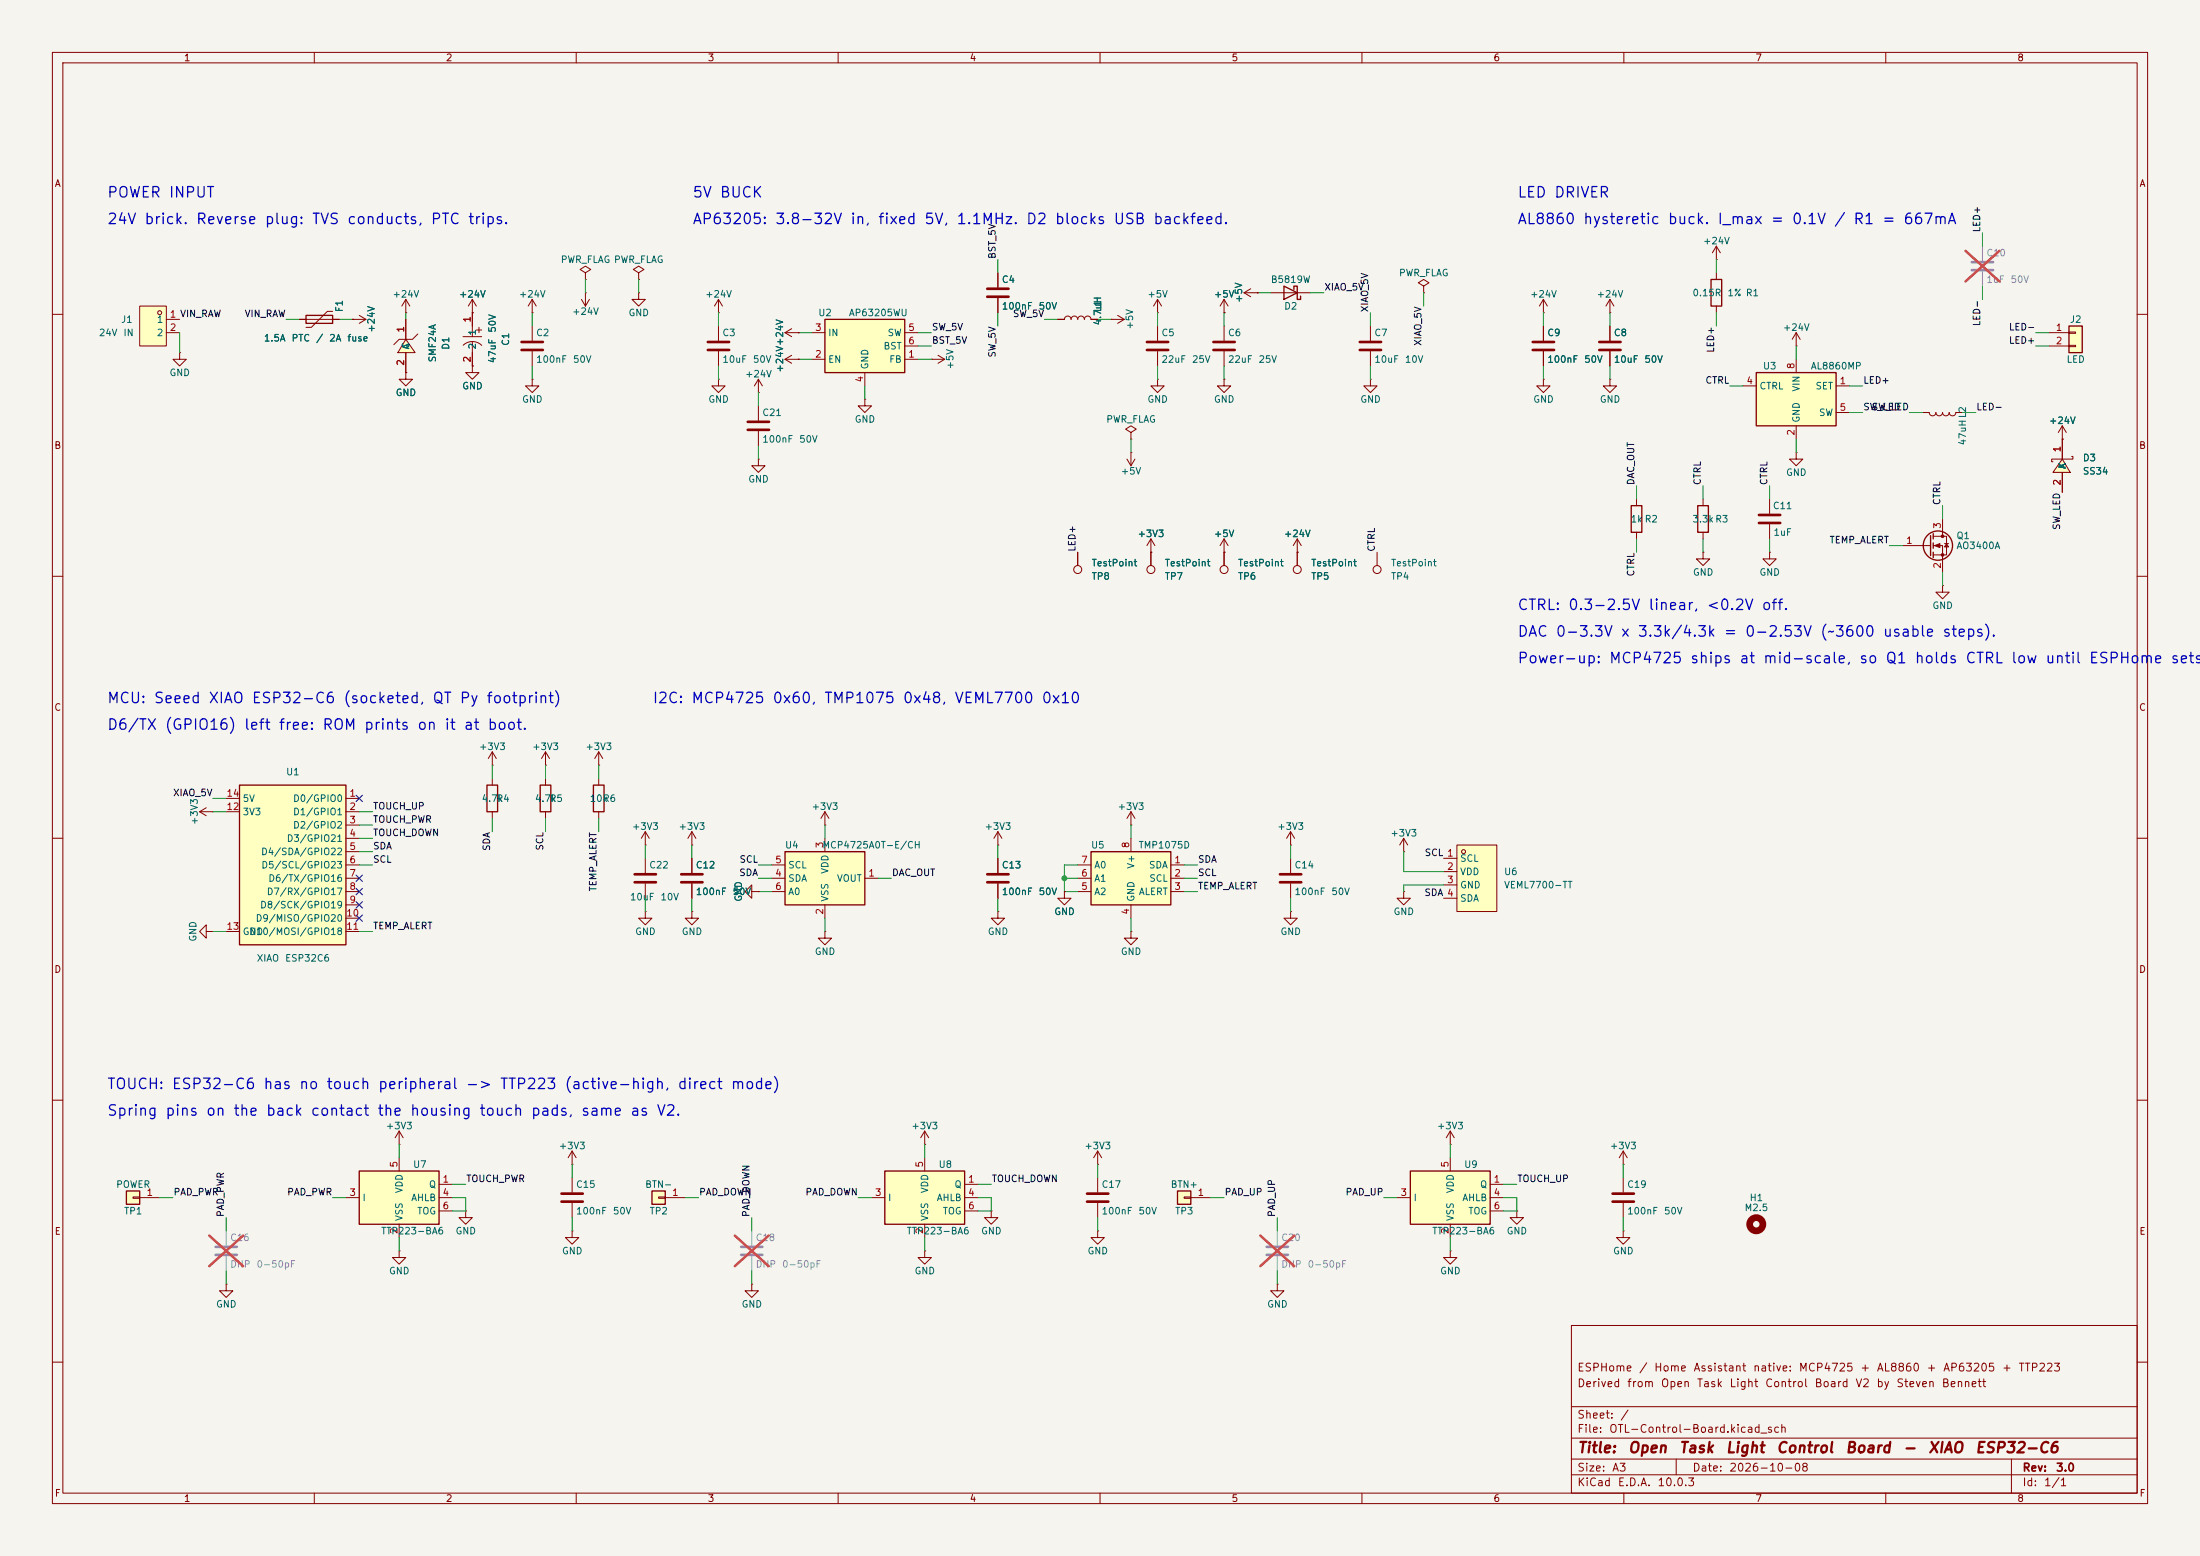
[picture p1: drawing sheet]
<svg xmlns="http://www.w3.org/2000/svg" width="420mm" height="297mm" viewBox="0 0 420 297" stroke-linecap="round" stroke-linejoin="round" font-family="sans-serif">
<path d="M0 0h420v297h-420z" fill="#f5f4ef" stroke="#f5f4ef" stroke-width=".19"/>
<g fill="none" stroke="#840000" stroke-width=".19">
<path d="M10 10h400v277h-400zM12 12h396v273h-396zM60 10v2M110 10v2M160 10v2M210 10v2M260 10v2M310 10v2M360 10v2M190.5 52.1v2.8M190.5 56.9v2.8M221 59.7h.1"/>
<path d="M221 57.2l-.8 1.2M221 57.2l.7 1.2M221 57.2v2.5M10 60h2M90.2 69.9v1.2h1.2l-1.2 1.3-1.3-1.3h1.3M90.2 69.9h.1M212.1 61h.1M212.1 61h2.5M213.4 60.2l1.2 .8M214.6 61l-1.2 .7M408 60h2M10 110h2"/>
<path d="M370.8 111.8v1.2h1.3l-1.3 1.3-1.2-1.3h1.2M370.8 111.8h.1M408 110h2M10 160h2M132.1 158.8l-.8 1.2M132.1 158.8l.7 1.2M132.1 158.8v2.5M408 160h2M132.1 161.3h.1M10 210h2M408 210h2M300 253h108v32h-108z"/>
<path d="M10 260h2M300 278.5h108M300 274.5h108M300 268.5h108M320 278.5v3M384 278.5v6.5M408 260h2M60 285v2M110 285v2M160 285v2M210 285v2M260 285v2"/>
<path d="M300 281.5h108M310 285v2M360 285v2"/>
</g>
<path d="M188.5 55.1h4M188.5 56.6h4" fill="none" stroke="#840000" stroke-width=".51"/>
<path d="M157.5 61h15.2v10.1h-15.2z" fill="#ffffc2"/>
<g fill="none" stroke="#840000" stroke-width=".25">
<path d="M157.5 61h15.2v10.1h-15.2zM368.6 102.2v3.8M369.1 101.9v1M369.1 103.6v1M369.1 105.4v1"/>
<circle cx="370" cy="104.1" r="2.79"/>
</g>
<g fill="none" stroke="#840000" stroke-width=".19">
<path d="M144.8 74.9h.1M144.8 72.4l-.8 1.3M144.8 72.4l.7 1.3M144.8 72.4v2.5M149.9 68.6h2.5M149.9 63.5h2.5M149.9 68.6l1.2 .7M149.9 63.5l1.2 .8M151.1 67.8l-1.2 .8M151.1 62.7l-1.2 .8M152.4 68.6h.1M152.4 63.5h.1"/>
<path d="M154.9 68.6h2.6M154.9 63.5h2.6M165.1 71.1v2.6M172.7 68.6h2.6M172.7 63.5h2.6M172.7 66h2.6M177.8 68.6h.1M177.8 68.6h2.5M179.1 67.8l1.2 .8M180.3 68.6l-1.2 .7M221 72.4v1.3h1.2l-1.2 1.2-1.3-1.2h1.3M221 72.4h.1"/>
<path d="M221 62.2v2.8M221 67.1v2.8M342.9 86.4v1.2h1.3l-1.3 1.3-1.3-1.3h1.3M342.9 86.4h.1M370.8 99.1v3.3M363.2 104.1h5.4M369.1 102.4h2.5v3.5h-2.5M369.1 104.1h1.7v5.1M371.2 103.8h.8M371.6 103.8l.4 .6h-.8z"/>
</g>
<path d="M218.9 65.3h4.1M218.9 66.8h4.1" fill="none" stroke="#840000" stroke-width=".51"/>
<g fill="#840000" stroke="#840000" stroke-width=".19">
<path d="M369.3 104.1l1-.3v.7z"/>
<circle cx="370.8" cy="102.4" r=".25"/>
<circle cx="370.8" cy="105.9" r=".25"/>
</g>
<path d="M393.7 87.6l1.5 2.6h-3.3z" fill="#ffffc2"/>
<path d="M393.7 87.6h-2v.5h.2M393.7 87.6l1.5 2.6h-3.3zM393.7 83.8v3.8M393.7 90.2v3.8M395.5 87.1h.2v.5h-2M88.9 231.1v1.3h1.3l-1.3 1.3-1.3-1.3h1.3M88.9 231.1h.1M109.2 234.9v1.3h1.3l-1.3 1.3-1.3-1.3h1.3M109.2 234.9h.1M143.5 245.1v1.3h1.3l-1.3 1.2-1.3-1.2h1.3M143.5 245.1h.1" fill="none" stroke="#840000" stroke-width=".19"/>
<path d="M68.6 223.5h15.2v10.2h-15.2z" fill="#ffffc2"/>
<path d="M311.4 96.5h2v5.1h-2zM324.1 96.5h2v5.1h-2zM68.6 223.5h15.2v10.2h-15.2z" fill="none" stroke="#840000" stroke-width=".25"/>
<g fill="none" stroke="#840000" stroke-width=".19">
<path d="M137.2 72.4v1.3h1.2l-1.2 1.2-1.3-1.2h1.3M137.2 72.4h.1M137.2 62.2v2.8M137.2 67.1v2.8M312.4 95.3v1.2M325.1 95.3v1.2M337.8 95.3v2.7M312.4 101.6v1.3M325.1 105.4v1.3h1.3l-1.3 1.3-1.3-1.3h1.3M325.1 105.4h.1M325.1 101.6v1.3M337.8 105.4v1.3h1.3l-1.3 1.3-1.3-1.3h1.3"/>
<path d="M337.8 105.4h.1M337.8 100.1v2.8M66 228.6h2.6M76.2 238.8v1.2h1.3l-1.3 1.3-1.3-1.3h1.3M76.2 238.8h.1M76.2 221v2.5M76.2 233.7v2.5M83.8 226.1h2.6M83.8 228.6h2.6M83.8 231.1h2.6"/>
</g>
<path d="M135.1 65.3h4.1M135.1 66.8h4.1M335.8 98.3h4.1M335.8 99.8h4.1" fill="none" stroke="#840000" stroke-width=".51"/>
<path d="M41.1 238h4.1M41.1 239.5h4.1" fill="none" stroke="#9c9b98" stroke-width=".51"/>
<path d="M43.2 234.9v2.8M43.2 239.8v2.8" fill="none" stroke="#9c9b98" stroke-width=".19"/>
<path d="M39.9 235.8l6.5 5.9M46.4 235.8l-6.5 5.9" fill="none" stroke="#e12e31" stroke-width=".46"/>
<path d="M24.1 227.3h2.6v2.6h-2.6z" fill="#ffffc2"/>
<path d="M24.1 227.3h2.6v2.6h-2.6z" fill="none" stroke="#840000" stroke-width=".25"/>
<g fill="none" stroke="#840000" stroke-width=".19">
<path d="M137.2 59.7h.1M137.2 57.2l-.8 1.2M137.2 57.2l.7 1.2M137.2 57.2v2.5M215.9 177.8v1.3h1.3l-1.3 1.2-1.3-1.2h1.3M215.9 177.8h.1M76.2 218.4h.1M76.2 215.9l-.8 1.3M76.2 215.9l.8 1.3M76.2 215.9v2.5M109.2 219.7l-.7 1.3M109.2 219.7l.8 1.3"/>
<path d="M109.2 219.7v2.5M25.4 228.5h1.3v.2h-1.3zM26.7 228.6h3.8M109.2 222.2h.1M43.2 245.1v1.3h1.2l-1.2 1.2-1.3-1.2h1.3M43.2 245.1h.1"/>
</g>
<path d="M124.5 227.3h2.5v2.6h-2.5z" fill="#ffffc2"/>
<path d="M124.5 227.3h2.5v2.6h-2.5z" fill="none" stroke="#840000" stroke-width=".25"/>
<path d="M246.4 174v1.3h1.2l-1.2 1.2-1.3-1.2h1.3M246.4 174h.1M268 170.2v1.3h1.2l-1.2 1.2-1.3-1.2h1.3M268 170.2h.1M125.7 228.5h1.3v.2h-1.3zM127 228.6h3.8" fill="none" stroke="#840000" stroke-width=".19"/>
<path d="M278.1 161.3h7.6v12.7h-7.6z" fill="#ffffc2"/>
<g fill="none" stroke="#840000" stroke-width=".19">
<path d="M201.9 61h1.3a.64 .64 0 0 1 .6-.7 .64 .64 0 0 1 .7 .7 .64 .64 0 0 1 .6-.7 .64 .64 0 0 1 .6 .7 .64 .64 0 0 1 .7-.7 .64 .64 0 0 1 .6 .7 .64 .64 0 0 1 .6-.7 .64 .64 0 0 1 .7 .7h1.2M275.6 163.8h2.5M275.6 166.4h2.5M275.6 168.9h2.5M275.6 171.5h2.5M278.1 161.3h7.6v12.7h-7.6zM209.5 219.7l-.7 1.3M209.5 219.7l.8 1.3M209.5 219.7v2.5M109.2 224.8v2.8M109.2 229.6v2.8M209.5 222.2h.1"/>
<path d="M209.5 224.8v2.8M209.5 229.6v2.8M276.9 238.8v1.2h1.2l-1.2 1.3-1.3-1.3h1.3M276.9 238.8h.1M243.8 245.1v1.3h1.3l-1.3 1.2-1.2-1.2h1.2M243.8 245.1h.1"/>
<circle cx="279.4" cy="162.6" r=".38"/>
</g>
<path d="M107.2 227.8h4.1M107.2 229.4h4.1M207.5 227.8h4.1M207.5 229.4h4.1" fill="none" stroke="#840000" stroke-width=".51"/>
<path d="M241.8 238h4.1M241.8 239.5h4.1" fill="none" stroke="#9c9b98" stroke-width=".51"/>
<path d="M243.8 234.9v2.8M243.8 239.8v2.8" fill="none" stroke="#9c9b98" stroke-width=".19"/>
<path d="M240.6 235.8l6.5 5.9M247.1 235.8l-6.5 5.9" fill="none" stroke="#e12e31" stroke-width=".46"/>
<path d="M224.8 227.3h2.5v2.6h-2.5z" fill="#ffffc2"/>
<path d="M224.8 227.3h2.5v2.6h-2.5z" fill="none" stroke="#840000" stroke-width=".25"/>
<path d="M209.5 234.9v1.3h1.3l-1.3 1.3-1.2-1.3h1.2M209.5 234.9h.1M226.1 228.5h1.2v.2h-1.2zM227.3 228.6h3.8" fill="none" stroke="#840000" stroke-width=".19"/>
<path d="M168.9 223.5h15.2v10.2h-15.2z" fill="#ffffc2"/>
<path d="M168.9 223.5h15.2v10.2h-15.2z" fill="none" stroke="#840000" stroke-width=".25"/>
<path d="M166.4 228.6h2.5M176.5 221v2.5M176.5 233.7v2.5M184.1 226.1h2.6M184.1 228.6h2.6M184.1 231.1h2.6" fill="none" stroke="#840000" stroke-width=".19"/>
<path d="M269.2 223.5h15.3v10.2h-15.3z" fill="#ffffc2"/>
<path d="M269.2 223.5h15.3v10.2h-15.3z" fill="none" stroke="#840000" stroke-width=".25"/>
<g fill="none" stroke="#840000" stroke-width=".19">
<path d="M39.4 177.8v-1.3l-1.3 1.3 1.3 1.3v-1.3h1.2M40.6 177.8h.1M123.2 174v1.3h1.3l-1.3 1.2-1.3-1.2h1.3M123.2 174h.1M123.2 163.8v2.8M123.2 168.7v2.8M190.5 174v1.3h1.3l-1.3 1.2-1.3-1.2h1.3M190.5 174h.1M190.5 163.8v2.8M190.5 168.7v2.8M203.2 170.2v1.3h1.3l-1.3 1.2-1.3-1.2h1.3M203.2 170.2h.1"/>
<path d="M176.5 218.4h.1M176.5 215.9l-.7 1.3M176.5 215.9l.8 1.3M176.5 215.9v2.5M276.9 218.4h.1M276.9 215.9v2.5M276.9 215.9l-.8 1.3M276.9 215.9l.7 1.3M176.5 238.8v1.2h1.3l-1.3 1.3-1.2-1.3h1.2M176.5 238.8h.1M266.7 228.6h2.5M276.9 221v2.5"/>
<path d="M276.9 233.7v2.5M284.5 226.1h2.5M284.5 228.6h2.5M284.5 231.1h2.5M289.6 231.1v1.3h1.2l-1.2 1.3-1.3-1.3h1.3M289.6 231.1h.1"/>
</g>
<path d="M141.5 238h4M141.5 239.5h4" fill="none" stroke="#9c9b98" stroke-width=".51"/>
<path d="M143.5 234.9v2.8M143.5 239.8v2.8" fill="none" stroke="#9c9b98" stroke-width=".19"/>
<path d="M140.3 235.8l6.4 5.9M146.7 235.8l-6.4 5.9" fill="none" stroke="#e12e31" stroke-width=".46"/>
<path d="M121.2 166.9h4M121.2 168.4h4M188.5 166.9h4M188.5 168.4h4" fill="none" stroke="#840000" stroke-width=".51"/>
<path d="M77.5 64.8l1.7 2.5h-3.3z" fill="#ffffc2"/>
<g fill="none" stroke="#840000" stroke-width=".19">
<path d="M90.2 59.7v4.6M271.8 54.6l1-.6-1-.7-1 .7 1 .6v1.3M271.8 55.9h.1M294.6 59.7h.1M294.6 57.2l-.7 1.2M294.6 57.2l.8 1.2M294.6 57.2v2.5M307.3 59.7h.1M307.3 57.2l-.7 1.2M307.3 57.2l.8 1.2M307.3 57.2v2.5M327.7 49.5h.1"/>
<path d="M327.7 47l-.8 1.3M327.7 47l.7 1.3M327.7 47v2.5M327.7 52.1v1.2M327.7 58.4v1.3M77.5 64.8l1.7 2.5h-3.3zM77.5 71.1v1.3h1.2l-1.2 1.3-1.3-1.3h1.3M77.5 71.1h.1M77.5 61v3.8M77.5 67.3v3.8M79.8 63.7l-1.1 1.1h-2.5l-1 1M88.4 64.3h3.6"/>
<path d="M88.4 65.9a2.54 2.54 0 0 1 3.6 0M90.2 65.3v4.6M90.9 63h1.1M91.4 62.5v1M294.6 72.4v1.3h1.3l-1.3 1.2-1.2-1.2h1.2M294.6 72.4h.1M294.6 62.2v2.8M294.6 67.1v2.8M307.3 72.4v1.3h1.3l-1.3 1.2-1.2-1.2h1.2M307.3 72.4h.1M215.1 87.6l.8 1.3M215.9 82.6l1-.7-1-.6-1 .6 1 .7v1.2"/>
<path d="M215.9 83.8h.1M215.9 86.4h.1M215.9 86.4v2.5M216.7 87.6l-.8 1.3M205.7 105.4v2.6M219.7 105.4h.1M219.7 102.9l.8 1.2M219.7 102.9l-.8 1.2M219.7 102.9v5.1M157.5 177.8v1.3h1.2l-1.2 1.2-1.3-1.2h1.3M157.5 177.8h.1M309.9 219.7l-.8 1.3"/>
<path d="M309.9 219.7l.7 1.3M309.9 219.7v2.5M189.2 231.1v1.3h1.3l-1.3 1.3-1.2-1.3h1.2M189.2 231.1h.1M309.9 234.9v1.3h1.2l-1.2 1.3-1.3-1.3h1.3M309.9 234.9h.1M309.9 222.2h.1M309.9 224.8v2.8M309.9 229.6v2.8"/>
<circle cx="205.7" cy="108.7" r=".76"/>
<circle cx="219.7" cy="108.7" r=".76"/>
</g>
<circle cx="335.3" cy="233.7" r="1.27" fill="none" stroke="#840000" stroke-width="1.3"/>
<path d="M292.6 65.3h4.1M292.6 66.8h4.1M307.8 227.8h4.1M307.8 229.4h4.1" fill="none" stroke="#840000" stroke-width=".51"/>
<path d="M326.6 53.3h2.1v5.1h-2.1z" fill="none" stroke="#840000" stroke-width=".25"/>
<path d="M45.7 149.9h20.3v30.4h-20.3z" fill="#ffffc2"/>
<path d="M45.7 149.9h20.3v30.4h-20.3z" fill="none" stroke="#840000" stroke-width=".25"/>
<g fill="none" stroke="#840000" stroke-width=".19">
<path d="M144.8 77.5v2.8M165.1 76.2v1.3h1.3l-1.3 1.2-1.3-1.2h1.3M165.1 76.2h.1M144.8 82.3v2.8M38.1 154.9h2.5M38.1 154.9l1.3 .8M39.4 154.2l-1.3 .7M40.6 154.9h.1M43.2 152.4h2.5M43.2 154.9h2.5M66 152.4h2.6M66 154.9h2.6"/>
<path d="M66 157.5h2.6M43.2 177.8h2.5M66 160h2.6M66 162.6h2.6M66 165.1h2.6M66 167.6h2.6M66 170.2h2.6M66 172.7h2.6M66 175.3h2.6M66 177.8h2.6"/>
</g>
<path d="M142.7 80.5h4.1M142.7 82h4.1" fill="none" stroke="#840000" stroke-width=".51"/>
<path d="M335.3 71.1h15.2v10.2h-15.2z" fill="#ffffc2"/>
<path d="M335.3 71.1h15.2v10.2h-15.2z" fill="none" stroke="#840000" stroke-width=".25"/>
<g fill="none" stroke="#840000" stroke-width=".19">
<path d="M34.3 67.3v1.3h1.3l-1.3 1.3-1.3-1.3h1.3M34.3 67.3h.1M332.7 73.7h2.6M342.9 66h.1M342.9 63.5v2.5M342.9 68.6v2.5M342.9 63.5l-.8 1.3M342.9 63.5l.8 1.3M350.5 73.7h2.6M350.5 78.7h2.6M144.8 87.6v1.3h1.2l-1.2 1.3-1.3-1.3h1.3M144.8 87.6h.1"/>
<path d="M342.9 81.3v2.5"/>
</g>
<path d="M26.7 58.4h5v7.6h-5z" fill="#ffffc2"/>
<g fill="none" stroke="#840000" stroke-width=".19">
<path d="M26.7 58.4h5v7.6h-5zM63.5 59.4h-1l-3.1 3.1h-1M90.2 59.7h.1M90.2 57.2l-.8 1.2M90.2 57.2l.7 1.2M90.2 57.2v2.5M31.7 61h2.6M31.7 63.5h2.6M57.1 61h7.7M67.3 61h.1M67.3 61h2.5M68.6 60.2l1.2 .8"/>
<path d="M69.8 61l-1.2 .7"/>
<circle cx="30.5" cy="59.7" r=".38"/>
</g>
<path d="M58.4 60.2h5.1v1.5h-5.1z" fill="none" stroke="#840000" stroke-width=".25"/>
<path d="M395 62.2h2.5v5.1h-2.5z" fill="#ffffc2"/>
<path d="M395 62.2h2.5v5.1h-2.5z" fill="none" stroke="#840000" stroke-width=".25"/>
<g fill="none" stroke="#840000" stroke-width=".19">
<path d="M77.5 59.7h.1M77.5 57.2l-.8 1.2M77.5 57.2l.7 1.2M77.5 57.2v2.5M121.9 55.9v1.3h1.3l-1.3 1.2-1.3-1.2h1.3M121.9 55.9h.1M121.9 52.1l1-.7-1-.6-1 .6 1 .7v1.2M121.9 53.3h.1M307.3 62.2v2.8M307.3 67.1v2.8M367 78.7h1.3a.64 .64 0 0 0 .6 .7 .64 .64 0 0 0 .7-.7 .64 .64 0 0 0 .6 .7 .64 .64 0 0 0 .6-.7 .64 .64 0 0 0 .7 .7 .64 .64 0 0 0 .6-.7 .64 .64 0 0 0 .6 .7 .64 .64 0 0 0 .7-.7h1.2M391.2 63.5h3.8"/>
<path d="M391.2 66h3.8M395 63.4h1.2v.2h-1.2zM395 65.9h1.2v.3h-1.2zM393.7 83.8h.1M393.7 81.3l-.8 1.3M393.7 81.3l.8 1.3M393.7 81.3v2.5M94 146.1h.1M94 143.5l-.8 1.3M94 143.5l.7 1.3M94 143.5v2.6M157.5 157.5h.1"/>
<path d="M157.5 154.9l-.8 1.3M157.5 154.9l.7 1.3M157.5 154.9v2.6M132.1 174v1.3h1.2l-1.2 1.2-1.3-1.2h1.3M132.1 174h.1M132.1 163.8v2.8M132.1 168.7v2.8M143.5 170.2v-1.3l-1.3 1.3 1.3 1.3v-1.3h1.3M144.8 170.2h.1"/>
</g>
<path d="M376.4 50h4.1M376.4 51.6h4.1" fill="none" stroke="#9c9b98" stroke-width=".51"/>
<path d="M378.5 47v2.8M378.5 51.8v2.8" fill="none" stroke="#9c9b98" stroke-width=".19"/>
<path d="M375.2 47.9l6.5 5.8M381.7 47.9l-6.5 5.8" fill="none" stroke="#e12e31" stroke-width=".46"/>
<path d="M305.3 65.3h4.1M305.3 66.8h4.1M130 166.9h4.1M130 168.4h4.1" fill="none" stroke="#840000" stroke-width=".51"/>
<path d="M149.9 162.6h15.2v10.1h-15.2z" fill="#ffffc2"/>
<path d="M149.9 162.6h15.2v10.1h-15.2z" fill="none" stroke="#840000" stroke-width=".25"/>
<g fill="none" stroke="#840000" stroke-width=".19">
<path d="M101.6 72.4v1.3h1.3l-1.3 1.2-1.3-1.2h1.3M101.6 72.4h.1M101.6 62.2v2.8M101.6 67.1v2.8M261.6 62.2v2.8M261.6 67.1v2.8M233.7 105.4h.1M233.7 102.9l.7 1.2M233.7 102.9l-.8 1.2M233.7 102.9v5.1M247.6 105.4h.1M247.6 102.9l.8 1.2"/>
<path d="M247.6 102.9l-.7 1.2M247.6 102.9v5.1M262.9 105.4v2.6M104.1 146.1h.1M104.1 143.5l-.7 1.3M104.1 143.5l.8 1.3M104.1 143.5v2.6M190.5 158.8l-.8 1.2M190.5 158.8l.8 1.2M190.5 158.8v2.5M246.4 158.8l-.8 1.2M246.4 158.8l.7 1.2"/>
<path d="M246.4 158.8v2.5M147.3 167.6h2.6M147.3 165.1h2.6M147.3 170.2h2.6M157.5 160v2.6M157.5 172.7v2.6M165.1 167.6h2.5M190.5 161.3h.1M246.4 161.3h.1M246.4 163.8v2.8M246.4 168.7v2.8"/>
<circle cx="233.7" cy="108.7" r=".76"/>
<circle cx="247.6" cy="108.7" r=".76"/>
<circle cx="262.9" cy="108.7" r=".76"/>
</g>
<path d="M99.6 65.3h4M99.6 66.8h4M259.6 65.3h4.1M259.6 66.8h4.1M244.3 166.9h4.1M244.3 168.4h4.1" fill="none" stroke="#840000" stroke-width=".51"/>
<path d="M208.3 162.6h15.2v10.1h-15.2z" fill="#ffffc2"/>
<path d="M245.1 54.6l2.5 1.3-2.5 1.3zM247 55.2v-.6h.6v2.6h.7v-.7M93 149.9h2v5h-2zM103.1 149.9h2.1v5h-2.1zM113.3 149.9h2v5h-2zM208.3 162.6h15.2v10.1h-15.2z" fill="none" stroke="#840000" stroke-width=".25"/>
<g fill="none" stroke="#840000" stroke-width=".19">
<path d="M90.2 59.7h.1M90.2 59.7v2.5M101.6 59.7h.1M101.6 57.2l-.8 1.2M101.6 57.2l.8 1.2M101.6 57.2v2.5M111 57.2l.8 1.2M111.8 55.9h.1M111.8 52.1l1-.7-1-.6-1.1 .6 1.1 .7v1.2M111.8 53.3h.1M111.8 55.9v2.5M112.5 57.2l-.7 1.2"/>
<path d="M190.5 52.1v2.8M190.5 56.9v2.8M233.7 59.7h.1M233.7 57.2v2.5M233.7 57.2l-.8 1.2M233.7 57.2l.7 1.2M237.5 55.9h2.5M237.5 55.9l1.3 .7M238.8 55.1l-1.3 .8M240 55.9h.1M242.6 55.9h7.6M57.1 61h1.3"/>
<path d="M63.5 61h1.3M67.3 61h.1M77.5 71.1h.1M77.5 61v3.8M77.5 67.3v3.8M90.2 69.9h.1M90.2 67.3v2.6M152.4 63.5h.1M152.4 68.6h.1M201.9 61h1.3M208.3 61h1.2M233.7 72.4v1.3h1.2l-1.2 1.2-1.3-1.2h1.3"/>
<path d="M233.7 72.4h.1M233.7 62.2v2.8M233.7 67.1v2.8M261.6 72.4v1.3h1.3l-1.3 1.2-1.3-1.2h1.3M261.6 72.4h.1M294.6 62.2v2.8M294.6 67.1v2.8M307.3 62.2v2.8M307.3 67.1v2.8M393.7 83.8h.1M393.7 83.8v3.8M393.7 90.2v3.8"/>
<path d="M205.7 105.4v2.6M219.7 105.4h.1M219.7 105.4v2.6M233.7 105.4h.1M233.7 105.4v2.6M247.6 105.4h.1M247.6 105.4v2.6M94 148.6v1.3M94 154.9v1.3M104.1 148.6v1.3M104.1 154.9v1.3M114.3 146.1h.1"/>
<path d="M114.3 143.5l-.8 1.3M114.3 143.5l.8 1.3M114.3 143.5v2.6M114.3 148.6v1.3M114.3 154.9v1.3M123.2 158.8l-.8 1.2M123.2 158.8l.8 1.2M123.2 158.8v2.5M215.9 157.5h.1M215.9 154.9v2.6M215.9 154.9l-.8 1.3M215.9 154.9l.8 1.3"/>
<path d="M123.2 161.3h.1M132.1 163.8v2.8M132.1 168.7v2.8M144.8 170.2h.1M190.5 163.8v2.8M190.5 168.7v2.8M203.2 170.2h.1M205.7 165.1h2.6M205.7 167.6h2.6M205.7 170.2h2.6M215.9 160v2.6M215.9 172.7v2.6"/>
<path d="M223.5 165.1h2.6M223.5 167.6h2.6M223.5 170.2h2.6M268 162.6h.1M268 160l-.8 1.3M268 160l.7 1.3M268 160v2.6"/>
</g>
<path d="M231.6 65.3h4.1M231.6 66.8h4.1" fill="none" stroke="#840000" stroke-width=".51"/>
<g fill="none" stroke="#009600" stroke-width=".19">
<path d="M77.5 59.7v1.3M101.6 59.7v2.5M111.8 53.3v2.6M121.9 53.3v2.6M137.2 59.7v2.5M190.5 49.5v2.6M190.5 59.7v2.5M221 59.7v2.5M233.7 59.7v2.5M240 55.9h2.6M250.2 55.9h2.5M261.6 59.7v2.5"/>
<path d="M271.8 55.9v2.5M294.6 59.7v2.5M307.3 59.7v2.5M327.7 49.5v2.6M327.7 59.7v2.5M378.5 44.5v2.5M378.5 54.6v2.6M34.3 63.5v3.8M54.6 61h2.5M64.8 61h2.5M101.6 69.9v2.5M137.2 69.9v2.5"/>
<path d="M144.8 74.9v2.6M152.4 68.6h2.5M152.4 63.5h2.5M165.1 73.7v2.5M175.3 68.6h2.5M175.3 66h2.5M175.3 63.5h2.5M199.4 61h2.5M209.5 61h2.6M221 69.9v2.5M233.7 69.9v2.5M261.6 69.9v2.5"/>
<path d="M294.6 69.9v2.5M307.3 69.9v2.5M330.2 73.7h2.5M342.9 66v2.6M353.1 78.7h2.5M353.1 73.7h2.5M364.5 78.7h2.5M374.6 78.7h2.6M388.6 66h2.6M388.6 63.5h2.6M144.8 85.1v2.5M215.9 83.8v2.6"/>
<path d="M312.4 92.7v2.6M325.1 92.7v2.6M337.8 92.7v2.6M342.9 83.8v2.6M370.8 96.5v2.6M312.4 102.9v2.5M325.1 102.9v2.5M337.8 102.9v2.5M360.7 104.1h2.5M370.8 109.2v2.6M40.6 154.9h2.6M40.6 152.4h2.6"/>
<path d="M68.6 154.9h2.5M68.6 157.5h2.5M94 146.1v2.5M94 156.2v2.6M104.1 146.1v2.5M104.1 156.2v2.6M114.3 146.1v2.5M114.3 156.2v2.6M157.5 157.5v2.5M215.9 157.5v2.5M40.6 177.8h2.6M68.6 165.1h2.5"/>
<path d="M68.6 177.8h2.5M68.6 162.6h2.5M68.6 160h2.5M123.2 161.3v2.5M123.2 171.5v2.5M132.1 161.3v2.5M132.1 171.5v2.5M144.8 167.6h2.5M144.8 165.1h2.5M144.8 170.2h2.5M157.5 175.3v2.5M167.6 167.6h2.6"/>
<path d="M190.5 161.3v2.5M190.5 171.5v2.5M203.2 167.6h2.5M205.7 165.1h-2.5v5.1h2.5M215.9 175.3v2.5M226.1 167.6h2.5M226.1 165.1h2.5M226.1 170.2h2.5M246.4 161.3v2.5M246.4 171.5v2.5M268 162.6v3.8h7.6M275.6 168.9h-7.6v1.3"/>
<path d="M76.2 218.4v2.6M176.5 218.4v2.6M276.9 218.4v2.6M30.5 228.6h2.5M43.2 232.4v2.5M63.5 228.6h2.5M76.2 236.2v2.6M86.4 228.6h2.5v2.5h-2.5M86.4 226.1h2.5M109.2 222.2v2.6M109.2 232.4v2.5M130.8 228.6h2.5"/>
<path d="M143.5 232.4v2.5M163.8 228.6h2.6M176.5 236.2v2.6M186.7 228.6h2.5v2.5h-2.5M186.7 226.1h2.5M209.5 222.2v2.6M209.5 232.4v2.5M231.1 228.6h2.6M243.8 232.4v2.5M264.2 228.6h2.5M276.9 236.2v2.6M287 228.6h2.6v2.5h-2.6"/>
<path d="M287 226.1h2.6M309.9 222.2v2.6M309.9 232.4v2.5M43.2 242.6v2.5M143.5 242.6v2.5M243.8 242.6v2.5"/>
</g>
<path d="M68 151.8l1.2 1.2M69.2 151.8l-1.2 1.2M68 174.7l1.2 1.2M68 167l1.2 1.2M68 172.1l1.2 1.2M68 169.6l1.2 1.2M69.2 174.7l-1.2 1.2M69.2 167l-1.2 1.2M69.2 172.1l-1.2 1.2M69.2 169.6l-1.2 1.2" fill="none" stroke="#000084" stroke-width=".19"/>
<circle cx="203.2" cy="167.6" r=".46" fill="#009600" stroke="#009600" stroke-width=".19"/>
<g font-size="2" fill="#0000c2">
<text x="20.3" y="38.2">POWER INPUT</text>
<text x="132.1" y="38.2">5V BUCK</text>
<text x="289.6" y="38.2">LED DRIVER</text>
<text x="20.3" y="43.3">24V brick. Reverse plug: TVS conducts, PTC trips.</text>
<text x="132.1" y="43.3">AP63205: 3.8-32V in, fixed 5V, 1.1MHz. D2 blocks USB backfeed.</text>
<text x="289.6" y="43.3">AL8860 hysteretic buck. I_max = 0.1V / R1 = 667mA</text>
<text x="289.6" y="116.9">CTRL: 0.3-2.5V linear, &lt;0.2V off.</text>
<text x="289.6" y="122">DAC 0-3.3V x 3.3k/4.3k = 0-2.53V (~3600 usable steps).</text>
<text x="289.6" y="127.1">Power-up: MCP4725 ships at mid-scale, so Q1 holds CTRL low until ESPHome sets</text>
<text x="20.3" y="134.7">MCU: Seeed XIAO ESP32-C6 (socketed, QT Py footprint)</text>
<text x="124.5" y="134.7">I2C: MCP4725 0x60, TMP1075 0x48, VEML7700 0x10</text>
<text x="20.3" y="139.8">D6/TX (GPIO16) left free: ROM prints on it at boot.</text>
<text x="20.3" y="208.4">TOUCH: ESP32-C6 has no touch peripheral -&gt; TTP223 (active-high, direct mode)</text>
<text x="20.3" y="213.5">Spring pins on the back contact the housing touch pads, same as V2.</text>
</g>
<g font-size="2" fill="#840000">
<text x="301" y="277.8">Title:</text>
<text x="310.7" y="277.8">Open</text>
<text x="320.4" y="277.8">Task</text>
<text x="329.3" y="277.8">Light</text>
<text x="339" y="277.8">Control</text>
<text x="352.1" y="277.8">Board</text>
<text x="363.1" y="277.8">-</text>
<text x="367.9" y="277.8">XIAO</text>
<text x="376.9" y="277.8">ESP32-C6</text>
</g>
<g font-size="1.5" fill="#840000">
<text x="301" y="262.1">ESPHome</text>
<text x="312.8" y="262.1">/</text>
<text x="315.7" y="262.1">Home</text>
<text x="323.2" y="262.1">Assistant</text>
<text x="334.5" y="262.1">native:</text>
<text x="343.3" y="262.1">MCP4725</text>
<text x="355" y="262.1">+</text>
<text x="358.2" y="262.1">AL8860</text>
<text x="367.7" y="262.1">+</text>
<text x="370.8" y="262.1">AP63205</text>
<text x="382.1" y="262.1">+</text>
<text x="385.2" y="262.1">TTP223</text>
<text x="301" y="265.1">Derived</text>
<text x="310.5" y="265.1">from</text>
<text x="316.9" y="265.1">Open</text>
<text x="323.8" y="265.1">Task</text>
<text x="330" y="265.1">Light</text>
<text x="336.8" y="265.1">Control</text>
<text x="346.3" y="265.1">Board</text>
<text x="354.1" y="265.1">V2</text>
<text x="358.1" y="265.1">by</text>
<text x="361.9" y="265.1">Steven</text>
<text x="370.6" y="265.1">Bennett</text>
<text x="301" y="273.8">File:</text>
<text x="301" y="271.1">Sheet:</text>
<text x="307.1" y="273.8">OTL-Control-Board.kicad_sch</text>
<text x="309.2" y="271.1">/</text>
<text x="301" y="281.2">Size:</text>
<text x="307.6" y="281.2">A3</text>
<text x="323" y="281.2">Date:</text>
<text x="330" y="281.2">2026-10-08</text>
<text x="386" y="281.2">Rev:</text>
<text x="392.4" y="281.2">3.0</text>
<text x="301" y="284">KiCad</text>
<text x="308.7" y="284">E.D.A.</text>
<text x="316.3" y="284">10.0.3</text>
<text x="386" y="284">Id:</text>
<text x="390.1" y="284">1/1</text>
</g>
<g font-size="1.3" fill="#840000">
<text x="35" y="12">1</text>
<text x="85" y="12">2</text>
<text x="135" y="12">3</text>
<text x="185" y="12">4</text>
<text x="235" y="12">5</text>
<text x="285" y="12">6</text>
<text x="335" y="12">7</text>
<text x="385" y="12">8</text>
<text x="10.3" y="36">A</text>
<text x="408.3" y="36">A</text>
<text x="10.3" y="86">B</text>
<text x="408.2" y="86">B</text>
<text x="10.3" y="136">C</text>
<text x="408.2" y="136">C</text>
<text x="10.3" y="186">D</text>
<text x="408.2" y="186">D</text>
<text x="10.3" y="236">E</text>
<text x="408.3" y="236">E</text>
<text x="10.3" y="286">F</text>
<text x="35" y="287">1</text>
<text x="85" y="287">2</text>
<text x="135" y="287">3</text>
<text x="185" y="287">4</text>
<text x="235" y="287">5</text>
<text x="285" y="287">6</text>
<text x="335" y="287">7</text>
<text x="385" y="287">8</text>
<text x="408.3" y="286">F</text>
</g>
<g font-size="1.3" fill="#006464">
<text x="325" y="46.9">+24V</text>
<text x="106.9" y="50.5">PWR_FLAG PWR_FLAG</text>
<text x="267" y="53">PWR_FLAG</text>
<text x="65.7" y="59.7" transform="rotate(-90 65.7 59.7)">F1</text>
<text x="74.8" y="57.1">+24V</text>
<text x="87.5" y="57.1">+24V</text>
<text x="99" y="57.1">+24V</text>
<text x="134.5" y="57.1">+24V</text>
<text x="191.1" y="54.3">C4</text>
<text x="191.1" y="59.4">100nF</text>
<text x="198.2" y="59.4">50V</text>
<text x="210.5" y="59.7" transform="rotate(-90 210.5 59.7)">L1</text>
<text x="218.9" y="57.1">+5V</text>
<text x="231.6" y="57.1">+5V</text>
<text x="237.4" y="57.9" transform="rotate(-90 237.4 57.9)">+5V</text>
<text x="242.5" y="54.3">B5819W</text>
<text x="245" y="59.4">D2</text>
<text x="292" y="57.1">+24V</text>
<text x="304.7" y="57.1">+24V</text>
<text x="323" y="56.9">0.15R</text>
<text x="329.7" y="56.9">1% R1</text>
<text x="18.8" y="64.5">24V</text>
<text x="23" y="61.9">J1</text>
<text x="23.5" y="64.5">IN</text>
<text x="29.8" y="61.9">1</text>
<text x="29.8" y="64.5">2</text>
<text x="50.3" y="65.5">1.5A</text>
<text x="55.6" y="65.5">PTC</text>
<text x="60.2" y="65.5">/</text>
<text x="62.7" y="65.5">2A</text>
<text x="66.2" y="65.5">fuse</text>
<text x="71.8" y="63.6" transform="rotate(-90 71.8 63.6)">+24V</text>
<text x="91.1" y="64.2" transform="rotate(-90 91.1 64.2)">1</text>
<text x="95" y="63.6" transform="rotate(-90 95 63.6)">50V</text>
<text x="102.2" y="64.5">C2</text>
<text x="109.1" y="60.4">+24V</text>
<text x="119.9" y="60.7">GND</text>
<text x="137.8" y="64.5">C3</text>
<text x="156.1" y="60.7">U2</text>
<text x="158" y="64.5">IN</text>
<text x="161.9" y="60.7">AP63205WU</text>
<text x="169.3" y="64.5">SW</text>
<text x="210.5" y="62.2" transform="rotate(-90 210.5 62.2)">4.7uH</text>
<text x="216.6" y="63" transform="rotate(-90 216.6 63)">+5V</text>
<text x="221.6" y="64.5">C5</text>
<text x="234.3" y="64.5">C6</text>
<text x="262.3" y="64.5">C7</text>
<text x="295.3" y="64.5">C9</text>
<text x="308" y="64.5">C8</text>
<text x="340.3" y="63.5">+24V</text>
<text x="395" y="61.9">J2</text>
<text x="78.4" y="66.8" transform="rotate(-90 78.4 66.8)">A</text>
<text x="78.4" y="66.8" transform="rotate(-90 78.4 66.8)">C</text>
<text x="83.5" y="69.3" transform="rotate(-90 83.5 69.3)">SMF24A</text>
<text x="86.1" y="66.9" transform="rotate(-90 86.1 66.9)">D1</text>
<text x="91.1" y="66.8" transform="rotate(-90 91.1 66.8)">2</text>
<text x="95" y="69.4" transform="rotate(-90 95 69.4)">47uF</text>
<text x="97.5" y="66.1" transform="rotate(-90 97.5 66.1)">C1</text>
<text x="102.2" y="69.6">100nF</text>
<text x="109.3" y="69.6">50V</text>
<text x="137.8" y="69.6">10uF</text>
<text x="143.6" y="69.6">50V</text>
<text x="149.8" y="71.2" transform="rotate(-90 149.8 71.2)">+24V+24V</text>
<text x="158" y="69.6">EN</text>
<text x="166.1" y="70.6" transform="rotate(-90 166.1 70.6)">GND</text>
<text x="168.6" y="67">BST</text>
<text x="169.7" y="69.6">FB</text>
<text x="182.3" y="70.6" transform="rotate(-90 182.3 70.6)">+5V</text>
<text x="221.6" y="69.6">22uF</text>
<text x="227.5" y="69.6">25V</text>
<text x="234.3" y="69.6">22uF</text>
<text x="240.2" y="69.6">25V</text>
<text x="262.3" y="69.6">10uF</text>
<text x="268.1" y="69.6">10V</text>
<text x="295.3" y="69.6">100nF</text>
<text x="302.3" y="69.6">50V</text>
<text x="308" y="69.6">10uF</text>
<text x="313.8" y="69.6">50V</text>
<text x="336.4" y="70.8">U3</text>
<text x="345.6" y="70.8">AL8860MP</text>
<text x="394.4" y="69.6">LED</text>
<text x="32.3" y="72.1">GND</text>
<text x="75.4" y="75.9">GND</text>
<text x="88.1" y="74.6">GND</text>
<text x="99.6" y="77.2">GND</text>
<text x="135.1" y="77.2">GND</text>
<text x="142.1" y="72.3">+24V</text>
<text x="218.9" y="77.2">GND</text>
<text x="231.6" y="77.2">GND</text>
<text x="259.6" y="77.2">GND</text>
<text x="292.6" y="77.2">GND</text>
<text x="305.3" y="77.2">GND</text>
<text x="335.8" y="74.6">CTRL</text>
<text x="343.9" y="74.9" transform="rotate(-90 343.9 74.9)">VIN</text>
<text x="346.5" y="74.6">SET</text>
<text x="145.4" y="79.7">C21</text>
<text x="163.1" y="81">GND</text>
<text x="211.1" y="81">PWR_FLAG</text>
<text x="343.9" y="80.8" transform="rotate(-90 343.9 80.8)">GND</text>
<text x="347.1" y="79.7">SW</text>
<text x="391.1" y="81.2">+24V</text>
<text x="145.4" y="84.8">100nF</text>
<text x="152.5" y="84.8">50V</text>
<text x="375.6" y="85.1" transform="rotate(-90 375.6 85.1)">47uHL2</text>
<text x="394.7" y="89.7" transform="rotate(-90 394.7 89.7)">A</text>
<text x="394.7" y="89.6" transform="rotate(-90 394.7 89.6)">K</text>
<text x="397.5" y="88.3">D3</text>
<text x="142.7" y="92.4">GND</text>
<text x="213.9" y="90.9">+5V</text>
<text x="340.9" y="91.1">GND</text>
<text x="397.5" y="90.9">SS34</text>
<text x="311.2" y="100">1k</text>
<text x="313.9" y="100">R2</text>
<text x="323" y="100">3.3kR3</text>
<text x="338.3" y="97.5">C11</text>
<text x="217.1" y="102.8">+3V3</text>
<text x="231.6" y="102.8">+5V</text>
<text x="245" y="102.8">+24V</text>
<text x="338.5" y="102.6">1uF</text>
<text x="373.4" y="105.1">AO3400A</text>
<text x="373.4" y="103.2">Q1</text>
<text x="208.3" y="111">TP8</text>
<text x="208.3" y="108.4">TestPoint</text>
<text x="222.3" y="111">TP7</text>
<text x="222.3" y="108.4">TestPoint</text>
<text x="236.2" y="111">TP6</text>
<text x="236.2" y="108.4">TestPoint</text>
<text x="250.2" y="111">TP5</text>
<text x="250.2" y="108.4">TestPoint</text>
<text x="265.4" y="111">TP4</text>
<text x="265.4" y="108.4">TestPoint</text>
<text x="323.1" y="110.2">GND</text>
<text x="335.8" y="110.2">GND</text>
<text x="368.8" y="116.5">GND</text>
<text x="91.3" y="143.5">+3V3</text>
<text x="101.5" y="143.5">+3V3</text>
<text x="111.7" y="143.5">+3V3</text>
<text x="54.5" y="148.3">U1</text>
<text x="46.2" y="155.9">3V3</text>
<text x="46.2" y="153.4">5V</text>
<text x="55.8" y="153.4">D0/GPIO0</text>
<text x="55.8" y="155.9">D1/GPIO1</text>
<text x="91.9" y="153.4">4.7k</text>
<text x="94.7" y="153.4">R4</text>
<text x="102" y="153.4">4.7k</text>
<text x="104.8" y="153.4">R5</text>
<text x="112.5" y="153.4">10k</text>
<text x="115" y="153.4">R6</text>
<text x="154.8" y="154.9">+3V3</text>
<text x="213.3" y="154.9">+3V3</text>
<text x="38.1" y="157.6" transform="rotate(-90 38.1 157.6)">+3V3</text>
<text x="54.6" y="161">D3/GPIO21</text>
<text x="55.8" y="158.5">D2/GPIO2</text>
<text x="120.5" y="158.7">+3V3</text>
<text x="129.4" y="158.7">+3V3</text>
<text x="187.9" y="158.7">+3V3</text>
<text x="243.7" y="158.7">+3V3</text>
<text x="265.3" y="160">+3V3</text>
<text x="49.7" y="163.5">D4/SDA/GPIO22</text>
<text x="49.8" y="166.1">D5/SCL/GPIO23</text>
<text x="123.8" y="166.1">C22</text>
<text x="132.7" y="166.1">C12</text>
<text x="149.8" y="162.3">U4</text>
<text x="150.4" y="166.1">SCL</text>
<text x="156.9" y="162.3">MCP4725A0T-E/CH</text>
<text x="158.5" y="166.9" transform="rotate(-90 158.5 166.9)">VDD</text>
<text x="191.1" y="166.1">C13</text>
<text x="208.2" y="162.3">U5</text>
<text x="208.8" y="166.1">A0</text>
<text x="216.9" y="165.9" transform="rotate(-90 216.9 165.9)">V+</text>
<text x="217.2" y="162.3">TMP1075D</text>
<text x="219.2" y="166.1">SDA</text>
<text x="247" y="166.1">C14</text>
<text x="278.6" y="164.8">SCL</text>
<text x="278.6" y="167.3">VDD</text>
<text x="287" y="167.3">U6</text>
<text x="49.5" y="173.7">D8/SCK/GPIO19</text>
<text x="50.8" y="171.2">D7/RX/GPIO17</text>
<text x="51.1" y="168.6">D6/TX/GPIO16</text>
<text x="120.2" y="172.2">10uF</text>
<text x="126" y="172.2">10V</text>
<text x="132.7" y="171.2">100nF</text>
<text x="139.8" y="171.2">50V</text>
<text x="141.9" y="172.2" transform="rotate(-90 141.9 172.2)">GND</text>
<text x="150.4" y="168.6">SDA</text>
<text x="150.4" y="171.2">A0</text>
<text x="158.5" y="172.2" transform="rotate(-90 158.5 172.2)">VSS</text>
<text x="159.7" y="168.6">VOUT</text>
<text x="191.1" y="171.2">100nF</text>
<text x="198.2" y="171.2">50V</text>
<text x="208.8" y="171.2">A2</text>
<text x="208.8" y="168.6">A1</text>
<text x="216.9" y="172.2" transform="rotate(-90 216.9 172.2)">GND</text>
<text x="217.3" y="171.2">ALERT</text>
<text x="219.3" y="168.6">SCL</text>
<text x="247" y="171.2">100nF</text>
<text x="254.1" y="171.2">50V</text>
<text x="278.6" y="169.9">GND</text>
<text x="278.6" y="172.4">SDA</text>
<text x="287" y="169.9">VEML7700-TT</text>
<text x="37.8" y="179.8" transform="rotate(-90 37.8 179.8)">GND</text>
<text x="46.2" y="178.8">GND</text>
<text x="47.5" y="178.8">D10/MOSI/GPIO18</text>
<text x="48.7" y="176.2">D9/MISO/GPIO20</text>
<text x="121.2" y="178.8">GND</text>
<text x="130" y="178.8">GND</text>
<text x="188.5" y="178.8">GND</text>
<text x="201.2" y="175">GND</text>
<text x="244.3" y="178.8">GND</text>
<text x="265.9" y="175">GND</text>
<text x="48.9" y="183.9">XIAO</text>
<text x="54.3" y="183.9">ESP32C6</text>
<text x="155.4" y="182.6">GND</text>
<text x="213.9" y="182.6">GND</text>
<text x="73.6" y="215.9">+3V3</text>
<text x="173.9" y="215.9">+3V3</text>
<text x="274.2" y="215.9">+3V3</text>
<text x="106.6" y="219.7">+3V3</text>
<text x="206.9" y="219.7">+3V3</text>
<text x="307.2" y="219.7">+3V3</text>
<text x="22.1" y="227">POWER</text>
<text x="77.2" y="227.9" transform="rotate(-90 77.2 227.9)">VDD</text>
<text x="78.7" y="223.2">U7</text>
<text x="81.8" y="227">Q</text>
<text x="109.9" y="227">C15</text>
<text x="123.1" y="227">BTN-</text>
<text x="177.5" y="227.9" transform="rotate(-90 177.5 227.9)">VDD</text>
<text x="179.1" y="223.2">U8</text>
<text x="182.1" y="227">Q</text>
<text x="210.2" y="227">C17</text>
<text x="223.4" y="227">BTN+</text>
<text x="277.8" y="227.9" transform="rotate(-90 277.8 227.9)">VDD</text>
<text x="279.4" y="223.2">U9</text>
<text x="282.4" y="227">Q</text>
<text x="310.5" y="227">C19</text>
<text x="23.6" y="232.1">TP1</text>
<text x="69.1" y="229.6">I</text>
<text x="77.2" y="233.2" transform="rotate(-90 77.2 233.2)">VSS</text>
<text x="78.4" y="229.6">AHLB</text>
<text x="79.5" y="232.1">TOG</text>
<text x="109.9" y="232.1">100nF</text>
<text x="116.9" y="232.1">50V</text>
<text x="123.9" y="232.1">TP2</text>
<text x="169.4" y="229.6">I</text>
<text x="177.5" y="233.2" transform="rotate(-90 177.5 233.2)">VSS</text>
<text x="178.7" y="229.6">AHLB</text>
<text x="179.9" y="232.1">TOG</text>
<text x="210.2" y="232.1">100nF</text>
<text x="217.2" y="232.1">50V</text>
<text x="224.2" y="232.1">TP3</text>
<text x="269.7" y="229.6">I</text>
<text x="277.8" y="233.2" transform="rotate(-90 277.8 233.2)">VSS</text>
<text x="279.1" y="229.6">AHLB</text>
<text x="280.2" y="232.1">TOG</text>
<text x="310.5" y="232.1">100nF</text>
<text x="317.6" y="232.1">50V</text>
<text x="332.9" y="231.5">M2.5</text>
<text x="333.9" y="229.6">H1</text>
<text x="72.7" y="235.9">TTP223-BA6</text>
<text x="86.9" y="235.9">GND</text>
<text x="107.2" y="239.7">GND</text>
<text x="173" y="235.9">TTP223-BA6</text>
<text x="187.2" y="235.9">GND</text>
<text x="207.5" y="239.7">GND</text>
<text x="273.3" y="235.9">TTP223-BA6</text>
<text x="287.5" y="235.9">GND</text>
<text x="307.8" y="239.7">GND</text>
<text x="74.2" y="243.5">GND</text>
<text x="174.5" y="243.5">GND</text>
<text x="274.8" y="243.5">GND</text>
<text x="41.1" y="249.9">GND</text>
<text x="141.5" y="249.9">GND</text>
<text x="241.8" y="249.9">GND</text>
</g>
<g font-size="1.3" fill="#0f0f0f">
<text x="378.3" y="44.4" transform="rotate(-90 378.3 44.4)">LED+</text>
<text x="190.4" y="49.5" transform="rotate(-90 190.4 49.5)">BST_5V</text>
<text x="252.7" y="55.8">XIAO_5V</text>
<text x="261.5" y="59.7" transform="rotate(-90 261.5 59.7)">XIAO_5V</text>
<text x="46.6" y="60.8">VIN_RAW</text>
<text x="177.8" y="65.9">BST_5V</text>
<text x="177.8" y="63.4">SW_5V</text>
<text x="193.3" y="60.8">SW_5V</text>
<text x="378.3" y="62.4" transform="rotate(-90 378.3 62.4)">LED-</text>
<text x="383.4" y="65.9">LED+</text>
<text x="383.4" y="63.4">LED-</text>
<text x="190.4" y="68.4" transform="rotate(-90 190.4 68.4)">SW_5V</text>
<text x="271.7" y="66.1" transform="rotate(-90 271.7 66.1)">XIAO_5V</text>
<text x="327.5" y="67.5" transform="rotate(-90 327.5 67.5)">LED+</text>
<text x="325.5" y="73.5">CTRL</text>
<text x="355.6" y="73.5">LED+</text>
<text x="355.6" y="78.6">SW_LED</text>
<text x="377.2" y="78.6">LED-</text>
<text x="312.3" y="92.7" transform="rotate(-90 312.3 92.7)">DAC_OUT</text>
<text x="325" y="92.7" transform="rotate(-90 325 92.7)">CTRL</text>
<text x="337.7" y="92.7" transform="rotate(-90 337.7 92.7)">CTRL</text>
<text x="370.7" y="96.5" transform="rotate(-90 370.7 96.5)">CTRL</text>
<text x="393.6" y="101.3" transform="rotate(-90 393.6 101.3)">SW_LED</text>
<text x="205.6" y="105.4" transform="rotate(-90 205.6 105.4)">LED+</text>
<text x="262.8" y="105.4" transform="rotate(-90 262.8 105.4)">CTRL</text>
<text x="349.2" y="104">TEMP_ALERT</text>
<text x="312.3" y="110.1" transform="rotate(-90 312.3 110.1)">CTRL</text>
<text x="32.9" y="152.3">XIAO_5V</text>
<text x="71.1" y="154.8">TOUCH_UP</text>
<text x="71.1" y="159.9">TOUCH_DOWN</text>
<text x="71.1" y="157.4">TOUCH_PWR</text>
<text x="71.1" y="162.4">SDA</text>
<text x="71.1" y="165">SCL</text>
<text x="93.9" y="162.5" transform="rotate(-90 93.9 162.5)">SDA</text>
<text x="104" y="162.5" transform="rotate(-90 104 162.5)">SCL</text>
<text x="141" y="167.5">SDA</text>
<text x="141.1" y="165">SCL</text>
<text x="170.2" y="167.5">DAC_OUT</text>
<text x="228.6" y="165">SDA</text>
<text x="228.6" y="167.5">SCL</text>
<text x="271.9" y="163.7">SCL 1</text>
<text x="114.2" y="170.3" transform="rotate(-90 114.2 170.3)">TEMP_ALERT</text>
<text x="228.6" y="170.1">TEMP_ALERT</text>
<text x="271.8" y="171.3">SDA 4</text>
<text x="71.1" y="177.7">TEMP_ALERT</text>
<text x="88.9" y="225.9">TOUCH_PWR</text>
<text x="189.2" y="225.9">TOUCH_DOWN</text>
<text x="289.6" y="225.9">TOUCH_UP</text>
<text x="33" y="228.5">PAD_PWR</text>
<text x="43.1" y="232.4" transform="rotate(-90 43.1 232.4)">PAD_PWR</text>
<text x="54.7" y="228.5">PAD_PWR</text>
<text x="133.3" y="228.5">PAD_DOWN</text>
<text x="143.4" y="232.4" transform="rotate(-90 143.4 232.4)">PAD_DOWN</text>
<text x="153.6" y="228.5">PAD_DOWN</text>
<text x="233.7" y="228.5">PAD_UP</text>
<text x="243.7" y="232.4" transform="rotate(-90 243.7 232.4)">PAD_UP</text>
<text x="256.8" y="228.5">PAD_UP</text>
</g>
<g font-size="1.3" fill="#939391">
<text x="379.1" y="49.2">C10</text>
<text x="379.1" y="54.3">1uF</text>
<text x="383.7" y="54.3">50V</text>
<text x="43.8" y="237.2">C16</text>
<text x="144.2" y="237.2">C18</text>
<text x="244.5" y="237.2">C20</text>
<text x="43.8" y="242.3">DNP</text>
<text x="48.9" y="242.3">0-50pF</text>
<text x="144.2" y="242.3">DNP</text>
<text x="149.2" y="242.3">0-50pF</text>
<text x="244.5" y="242.3">DNP</text>
<text x="249.5" y="242.3">0-50pF</text>
</g>
<g font-size="1.3" fill="#a90000">
<text x="32.3" y="60.9">1 VIN_RAW</text>
<text x="32.3" y="63.5">2</text>
<text x="77.4" y="63.6" transform="rotate(-90 77.4 63.6)">1</text>
<text x="90.1" y="61.7" transform="rotate(-90 90.1 61.7)">1</text>
<text x="155.5" y="63.5">3</text>
<text x="173.3" y="63.5">5</text>
<text x="392.4" y="63.5">1</text>
<text x="77.4" y="69.9" transform="rotate(-90 77.4 69.9)">2</text>
<text x="90.1" y="69.3" transform="rotate(-90 90.1 69.3)">2</text>
<text x="155.5" y="68.6">2</text>
<text x="173.3" y="68.6">1</text>
<text x="173.3" y="66">6</text>
<text x="342.9" y="70.6" transform="rotate(-90 342.9 70.6)">8</text>
<text x="392.4" y="66">2</text>
<text x="165.1" y="73.1" transform="rotate(-90 165.1 73.1)">4</text>
<text x="333.3" y="73.6">4</text>
<text x="351.1" y="73.6">1</text>
<text x="342.9" y="83.3" transform="rotate(-90 342.9 83.3)">2</text>
<text x="351.1" y="78.7">5</text>
<text x="393.7" y="86.4" transform="rotate(-90 393.7 86.4)">1</text>
<text x="393.7" y="92.8" transform="rotate(-90 393.7 92.8)">2</text>
<text x="370.8" y="101" transform="rotate(-90 370.8 101)">3</text>
<text x="363.8" y="104.1">1</text>
<text x="370.8" y="108.7" transform="rotate(-90 370.8 108.7)">2</text>
<text x="43.1" y="154.9">12</text>
<text x="43.1" y="152.4">14</text>
<text x="66.6" y="152.4">1</text>
<text x="66.6" y="154.9">2</text>
<text x="66.6" y="157.5">3</text>
<text x="66.6" y="160">4</text>
<text x="157.5" y="162" transform="rotate(-90 157.5 162)">3</text>
<text x="215.9" y="162" transform="rotate(-90 215.9 162)">8</text>
<text x="66.6" y="162.5">5</text>
<text x="66.6" y="165.1">6</text>
<text x="66.6" y="167.6">7</text>
<text x="147.9" y="167.6">4</text>
<text x="147.9" y="165.1">5</text>
<text x="165.7" y="167.6">1</text>
<text x="206.3" y="167.6">6</text>
<text x="206.3" y="165.1">7</text>
<text x="224.1" y="165.1">1</text>
<text x="224.1" y="167.6">2</text>
<text x="276.2" y="166.3">2</text>
<text x="66.6" y="170.2">8</text>
<text x="66.6" y="172.7">9</text>
<text x="147.9" y="170.2">6</text>
<text x="206.3" y="170.2">5</text>
<text x="224.1" y="170.2">3</text>
<text x="276.2" y="168.9">3</text>
<text x="43.1" y="177.8">13</text>
<text x="66" y="175.2">10</text>
<text x="66" y="177.8">11</text>
<text x="157.5" y="174.7" transform="rotate(-90 157.5 174.7)">2</text>
<text x="215.9" y="174.7" transform="rotate(-90 215.9 174.7)">4</text>
<text x="76.2" y="223" transform="rotate(-90 76.2 223)">5</text>
<text x="84.4" y="226">1</text>
<text x="176.5" y="223" transform="rotate(-90 176.5 223)">5</text>
<text x="184.7" y="226">1</text>
<text x="276.8" y="223" transform="rotate(-90 276.8 223)">5</text>
<text x="285" y="226">1</text>
<text x="27.9" y="228.6">1</text>
<text x="66.6" y="228.6">3</text>
<text x="84.4" y="228.6">4</text>
<text x="84.4" y="231.1">6</text>
<text x="128.2" y="228.6">1</text>
<text x="166.9" y="228.6">3</text>
<text x="184.7" y="228.6">4</text>
<text x="184.7" y="231.1">6</text>
<text x="228.5" y="228.6">1</text>
<text x="267.3" y="228.6">3</text>
<text x="285" y="228.6">4</text>
<text x="285" y="231.1">6</text>
<text x="76.2" y="235.7" transform="rotate(-90 76.2 235.7)">2</text>
<text x="176.5" y="235.7" transform="rotate(-90 176.5 235.7)">2</text>
<text x="276.8" y="235.7" transform="rotate(-90 276.8 235.7)">2</text>
</g>
</svg>
